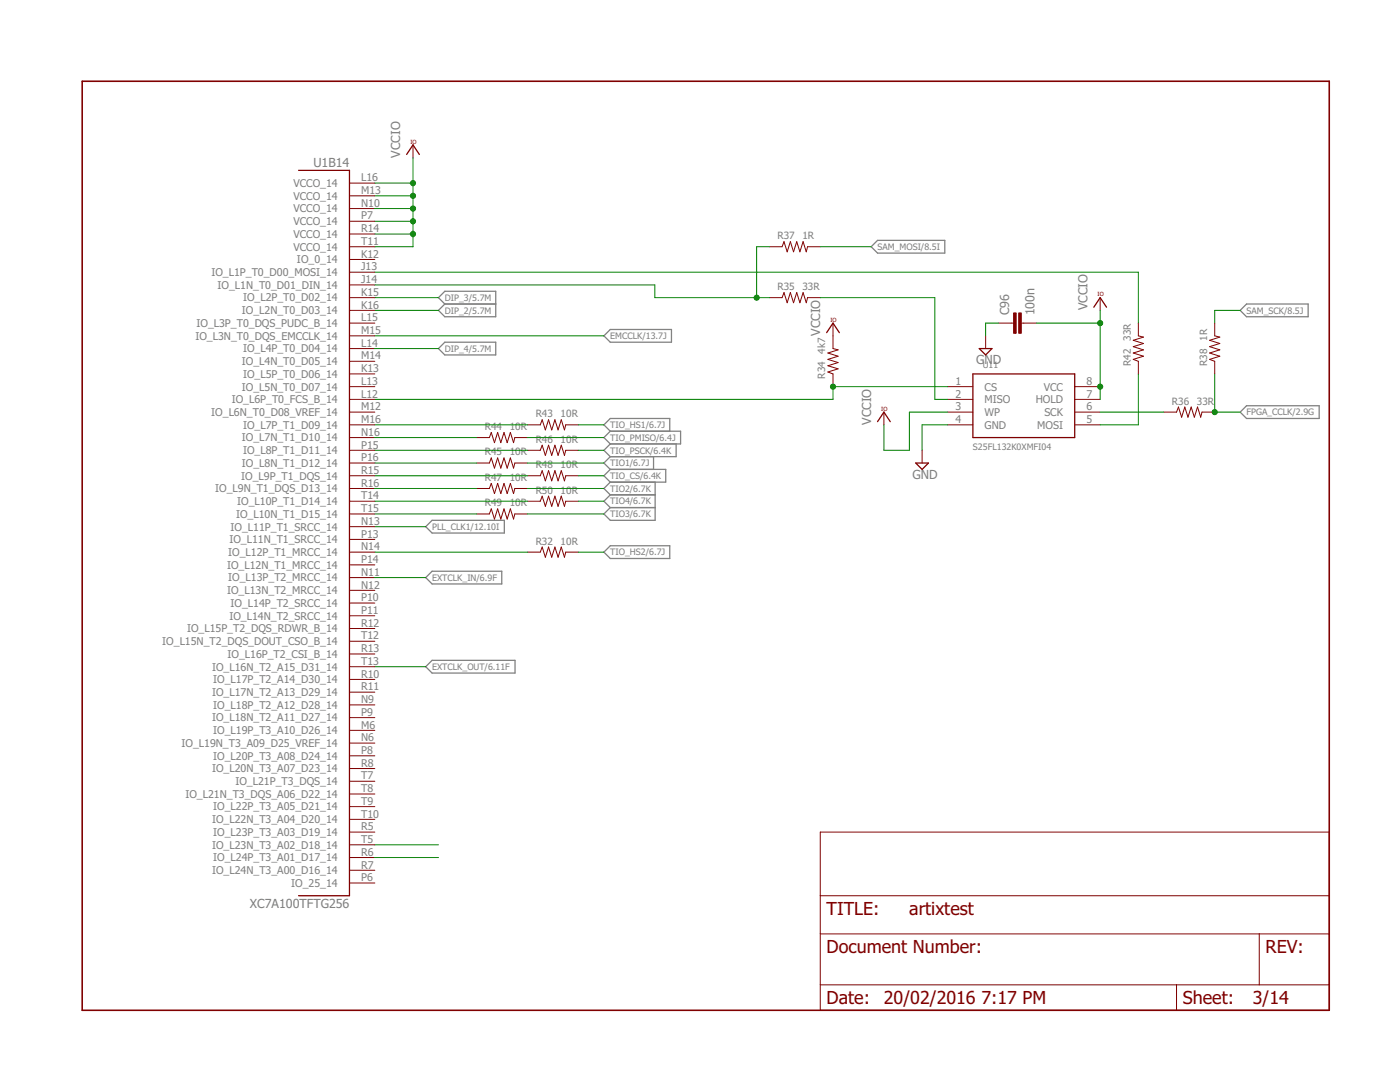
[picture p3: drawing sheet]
<svg xmlns="http://www.w3.org/2000/svg" width="279mm" height="216mm" viewBox="0 0 279 216" stroke-linecap="round" stroke-linejoin="round" font-family="sans-serif">
<g fill="none" stroke="#808080" stroke-width=".25">
<path d="M87.5 59.4l1.3-1.3h10.1v5.1h-10.1l-1.3-1.3 1.3-1.2zM173.9 49.2l1.2-1.2h13.5v2.5h-13.5zM87.5 69.6l1.3-1.3h10.1v2.5h-10.1zM88.8 60.7h10.1M120.5 67l1.3-1.3h12.2v2.6h-12.2zM247.5 61.9l1.3-1.2h12.3v2.5h-12.3zM121.8 86l-1.3-1.2 1.3-1.3h11.9v2.5M121.8 86h14v2.6h-14M121.8 86l-1.3 1.3 1.3 1.3M121.8 91.1l-1.3 1.3 1.3 1.3M121.8 93.7h11.1v2.5h-11.1M121.8 88.6l-1.3 1.3 1.3 1.2"/>
<path d="M121.8 96.2l-1.3 1.3 1.3 1.2M121.8 98.7h8.9M121.8 93.7l-1.3 1.2 1.3 1.3M121.8 98.7l-1.3 1.3 1.3 1.3M130.4 91.1v2.6M130.7 96.2v7.6h-8.9l-1.3-1.2 1.3-1.3M134.9 88.6v2.5h-13.1M247.5 82.2l1.3-1.2h14.5v2.5h-14.5zM85 115.3l1.2-1.3h13.9v2.5h-13.9zM86.2 103.8h14.4v2.6h-14.4l-1.2-1.3zM120.5 110.2l1.3-1.3h11.9v2.5h-11.9zM121.8 101.3h8.9"/>
<path d="M85 133l1.2-1.2h16.6v2.5h-16.6z"/>
</g>
<path d="M16.4 16.2h248.9v185.4h-248.9z" fill="none" stroke="#800000" stroke-width=".32"/>
<g fill="none" stroke="#800000" stroke-width=".2">
<path d="M69.7 36.5h5.1M69.7 39.1h5.1M82.4 28.9v2.6M69.7 41.6h5.1M69.7 44.2h5.1M69.7 46.7h5.1M69.7 49.2h5.1M69.7 51.8h5.1M69.7 54.3h5.1M69.7 56.9h5.1M69.7 59.4h5.1M153.5 49.2h2.6l.4-1 .6 2 .6-2 .7 2 .6-2 .6 2 .7-2 .6 2 .3-1h2.5"/>
<path d="M153.5 59.4h2.6l.4-1 .6 2 .6-2 .7 2 .6-2 .6 2 .7-2 .6 2 .3-1h2.5M219.6 59.4v2.5M69.7 61.9h5.1M69.7 64.5h5.1M69.7 67h5.1M69.7 69.6h5.1M69.7 72.1h5.1M69.7 74.6h5.1M69.7 77.2h5.1M69.7 79.7h5.1M166.2 64.5v5.1l1.1 .2-2.1 .6 2.1 .7-2.1 .6 2.1 .6-2.1 .7 2.1 .6-2.1 .6 1 .4v2.6M189.1 77.2h5.1"/>
<path d="M189.1 79.7h5.1M196.7 67v2.6M199.2 64.5h3.1M203.8 64.5h3.1M214.5 77.2h5.1M214.5 79.7h5.1M227.2 64.5v2.5l1 .3-2 .6 2 .6-2 .7 2 .6-2 .6 2 .7-2 .6 1 .4v2.5M242.4 64.5v2.5l1 .3-2 .6 2 .6-2 .7 2 .6-2 .6 2 .7-2 .6 1 .4v2.5M69.7 82.2h5.1M69.7 84.8h5.1M69.7 87.3h5.1M69.7 89.9h5.1"/>
<path d="M69.7 92.4h5.1M69.7 94.9h5.1M69.7 97.5h5.1M95.1 87.3h2.6l.3-1 .7 2 .6-2 .6 2 .7-2 .6 2 .7-2 .6 2 .2-1h2.6M95.1 92.4h2.6l.3-1 .7 2 .6-2 .6 2 .7-2 .6 2 .7-2 .6 2 .2-1h2.6M95.1 97.5h2.6l.3-1 .7 2 .6-2 .6 2 .7-2 .6 2 .7-2 .6 2 .2-1h2.6M105.3 84.8h2.5l.4-1 .6 2 .7-2 .6 2 .6-2 .7 2 .6-2 .6 2 .3-1h2.5M105.3 89.9h2.5l.4-1.1 .6 2.1 .7-2.1 .6 2.1 .6-2.1 .7 2.1 .6-2.1 .6 2.1 .3-1h2.5M105.3 94.9h2.5l.4-1 .6 2 .7-2 .6 2 .6-2 .7 2 .6-2 .6 2 .3-1h2.5M176.4 82.2v2.6M184 89.9v2.5M189.1 82.2h5.1"/>
<path d="M189.1 84.8h5.1M214.5 82.2h5.1M214.5 84.8h5.1M232.3 82.2h2.5l.4-1 .6 2 .7-2 .6 2 .6-2 .7 2 .6-2 .6 2 .3-1h2.5M69.7 100h5.1M69.7 102.6h5.1M69.7 105.1h5.1M69.7 107.6h5.1M69.7 110.2h5.1M69.7 112.7h5.1M69.7 115.3h5.1M69.7 117.8h5.1"/>
<path d="M95.1 102.6h2.6l.3-1.1 .7 2.1 .6-2.1 .6 2.1 .7-2.1 .6 2.1 .7-2.1 .6 2.1 .2-1h2.6M105.3 100h2.5l.4-1 .6 2 .7-2 .6 2 .6-2 .7 2 .6-2 .6 2 .3-1h2.5M105.3 110.2h2.5l.4-1 .6 2 .7-2 .6 2 .6-2 .7 2 .6-2 .6 2 .3-1h2.5M69.7 120.3h5.1M69.7 122.9h5.1M69.7 125.4h5.1M69.7 128h5.1M69.7 130.5h5.1M69.7 133h5.1M69.7 135.6h5.1M69.7 138.1h5.1M69.7 140.7h5.1"/>
<path d="M69.7 143.2h5.1M69.7 145.7h5.1M69.7 148.3h5.1M69.7 150.8h5.1M69.7 153.4h5.1M69.7 155.9h5.1M69.7 158.4h5.1M69.7 166h5.1M69.7 161h5.1M69.7 163.5h5.1M69.7 168.6h5.1M69.7 171.1h5.1"/>
<path d="M69.7 173.7h5.1M69.7 176.2h5.1M163.7 166h101.6v35.6h-101.6zM163.7 178.7h101.6M163.7 186.4h101.6M163.7 196.5h101.6M234.8 196.5v5.1M251.3 186.4v10.1"/>
</g>
<path d="M59.6 34h10.1v144.7h-10.1M81.2 30.8l1.2-1.9 1.3 1.9M165 66.4l1.2-1.9 1.3 1.9M194.2 74.6h20.3v12.7h-20.3zM195.4 69.6h2.6l-1.3 1.2zM218.3 61.3l1.3-1.9 1.2 1.9M175.1 84.1l1.3-1.9 1.3 1.9M182.8 92.4h2.5l-1.3 1.3z" fill="none" stroke="#800000" stroke-width=".25"/>
<g fill="#800000" stroke="#800000" stroke-width=".2">
<path d="M203.3 62.4h.5v4.1h-.5z"/>
<path d="M202.3 62.4h.5v4.1h-.5z"/>
</g>
<g fill="none" stroke="#008000" stroke-width=".2">
<path d="M74.8 36.5h7.6M74.8 39.1h7.6M82.4 31.5v17.7h-7.6M74.8 54.3h152.4v10.2M74.8 59.4h12.7M74.8 56.9h55.9v2.5h22.8M74.8 41.6h7.6M74.8 44.2h7.6M74.8 46.7h7.6M153.5 49.2h-2.5v10.2M163.7 59.4h22.9v20.3h2.5M163.7 49.2h10.2"/>
<path d="M74.8 61.9h12.7M74.8 69.6h12.7M74.8 67h45.7M189.1 77.2h-22.9v2.5h-91.4M199.2 64.5h-2.5v2.5M206.9 64.5h12.7M219.6 61.9v17.8M227.2 74.6v10.2h-7.6M242.4 74.6v7.6h5.1M247.5 61.9h-5.1v2.6M74.8 84.8h30.5M74.8 89.9h30.5"/>
<path d="M74.8 87.3h20.3M74.8 92.4h20.3M74.8 97.5h20.3M74.8 94.9h30.5M105.3 87.3h15.2M105.3 92.4h15.2M105.3 97.5h15.2M115.4 84.8h5.1M115.4 89.9h5.1M115.4 94.9h5.1M189.1 84.8h-5.1v5.1M189.1 82.2h-7.6v7.7h-5.1v-5.1"/>
<path d="M219.6 82.2h12.7M74.8 115.3h10.2M74.8 110.2h30.5M74.8 102.6h20.3M74.8 100h30.5M74.8 105.1h10.2M105.3 102.6h15.2M115.4 110.2h5.1M115.4 100h5.1M74.8 133h10.2M74.8 171.1h12.7M74.8 168.6h12.7"/>
</g>
<g fill="#008000" stroke="#008000" stroke-width=".2">
<circle cx="166.2" cy="77.2" r=".51"/>
<circle cx="82.4" cy="39.1" r=".51"/>
<circle cx="82.4" cy="41.6" r=".51"/>
<circle cx="82.4" cy="44.2" r=".51"/>
<circle cx="82.4" cy="46.7" r=".51"/>
<circle cx="82.4" cy="36.5" r=".51"/>
<circle cx="219.6" cy="77.2" r=".51"/>
<circle cx="219.6" cy="64.5" r=".51"/>
<circle cx="151" cy="59.4" r=".51"/>
<circle cx="242.4" cy="82.2" r=".51"/>
</g>
<g font-size="3.6" fill="#800000">
<text x="165" y="182.5">TITLE:</text>
<text x="181.5" y="182.5">artixtest</text>
<text x="165" y="190.2">Document Number:</text>
<text x="252.6" y="190.2">REV:</text>
<text x="165" y="200.3">Date:</text>
<text x="176.4" y="200.3">20/02/2016</text>
<text x="195.8" y="200.3">7:17 PM</text>
<text x="236.1" y="200.3">Sheet:</text>
<text x="250" y="200.3">3/14</text>
</g>
<g font-size="2.5" fill="#808080">
<text x="62.6" y="33.2">U1B14</text>
<text x="79.9" y="31.5" transform="rotate(-90 79.9 31.5)">VCCIO</text>
<text x="201.4" y="62.9" transform="rotate(-90 201.4 62.9)">C96</text>
<text x="206.5" y="62.9" transform="rotate(-90 206.5 62.9)">100n</text>
<text x="217" y="61.9" transform="rotate(-90 217 61.9)">VCCIO</text>
<text x="163.7" y="67" transform="rotate(-90 163.7 67)">VCCIO</text>
<text x="194.8" y="72.7">GND</text>
<text x="173.9" y="84.8" transform="rotate(-90 173.9 84.8)">VCCIO</text>
<text x="182.1" y="95.6">GND</text>
<text x="49.9" y="181.3">XC7A100TFTG256</text>
</g>
<g font-size="2.1" fill="#808080">
<text x="58.6" y="37.3">VCCO_14</text>
<text x="58.6" y="39.8">VCCO_14</text>
<text x="72.1" y="36.2">L16</text>
<text x="72.1" y="38.7">M13</text>
<text x="72.1" y="41.3">N10</text>
<text x="58.6" y="42.4">VCCO_14</text>
<text x="58.6" y="44.9">VCCO_14</text>
<text x="58.6" y="47.5">VCCO_14</text>
<text x="72.1" y="43.8">P7</text>
<text x="72.1" y="46.3">R14</text>
<text x="58.6" y="50">VCCO_14</text>
<text x="59.3" y="52.5">IO_0_14</text>
<text x="72.1" y="48.9">T11</text>
<text x="72.1" y="51.4">K12</text>
<text x="72.1" y="54">J13</text>
<text x="42.2" y="55.1">IO_L1P_T0_D00_MOSI_14</text>
<text x="43.4" y="57.6">IO_L1N_T0_D01_DIN_14</text>
<text x="72.1" y="56.5">J14</text>
<text x="72.1" y="59">K15</text>
<text x="39.2" y="65.2">IO_L3P_T0_DQS_PUDC_B_14</text>
<text x="48.3" y="62.7">IO_L2N_T0_D03_14</text>
<text x="48.5" y="60.1">IO_L2P_T0_D02_14</text>
<text x="72.1" y="61.6">K16</text>
<text x="72.1" y="64.1">L15</text>
<text x="39" y="67.8">IO_L3N_T0_DQS_EMCCLK_14</text>
<text x="48.5" y="70.3">IO_L4P_T0_D04_14</text>
<text x="72.1" y="66.6">M15</text>
<text x="72.1" y="69.2">L14</text>
<text x="72.1" y="71.7">M14</text>
<text x="48.3" y="72.8">IO_L4N_T0_D05_14</text>
<text x="48.3" y="77.9">IO_L5N_T0_D07_14</text>
<text x="48.5" y="75.4">IO_L5P_T0_D06_14</text>
<text x="72.1" y="74.3">K13</text>
<text x="72.1" y="76.8">L13</text>
<text x="190.7" y="76.8">1</text>
<text x="196.5" y="77.9">CS</text>
<text x="208.3" y="77.9">VCC</text>
<text x="216.8" y="76.8">8</text>
<text x="42.2" y="83">IO_L6N_T0_D08_VREF_14</text>
<text x="46.3" y="80.5">IO_L6P_T0_FCS_B_14</text>
<text x="72.1" y="79.3">L12</text>
<text x="72.1" y="81.9">M12</text>
<text x="190.7" y="79.3">2</text>
<text x="190.7" y="81.9">3</text>
<text x="196.5" y="80.5">MISO</text>
<text x="196.5" y="83">WP</text>
<text x="206.7" y="80.5">HOLD</text>
<text x="208.4" y="83">SCK</text>
<text x="216.8" y="79.3">7</text>
<text x="216.8" y="81.9">6</text>
<text x="48.3" y="88.1">IO_L7N_T1_D10_14</text>
<text x="48.5" y="85.5">IO_L7P_T1_D09_14</text>
<text x="72.1" y="84.4">M16</text>
<text x="72.1" y="87">N16</text>
<text x="72.1" y="89.5">P15</text>
<text x="190.7" y="84.4">4</text>
<text x="196.5" y="85.5">GND</text>
<text x="207" y="85.5">MOSI</text>
<text x="216.8" y="84.4">5</text>
<text x="48.1" y="95.7">IO_L9P_T1_DQS_14</text>
<text x="48.3" y="93.2">IO_L8N_T1_D12_14</text>
<text x="48.5" y="90.6">IO_L8P_T1_D11_14</text>
<text x="72.1" y="92">P16</text>
<text x="72.1" y="94.6">R15</text>
<text x="43" y="98.2">IO_L9N_T1_DQS_D13_14</text>
<text x="47.3" y="100.8">IO_L10P_T1_D14_14</text>
<text x="72.1" y="97.1">R16</text>
<text x="72.1" y="99.7">T14</text>
<text x="46" y="105.9">IO_L11P_T1_SRCC_14</text>
<text x="47.1" y="103.3">IO_L10N_T1_D15_14</text>
<text x="72.1" y="102.2">T15</text>
<text x="72.1" y="104.7">N13</text>
<text x="72.1" y="107.3">P13</text>
<text x="45.3" y="113.5">IO_L12N_T1_MRCC_14</text>
<text x="45.6" y="110.9">IO_L12P_T1_MRCC_14</text>
<text x="45.8" y="108.4">IO_L11N_T1_SRCC_14</text>
<text x="72.1" y="109.8">N14</text>
<text x="72.1" y="112.4">P14</text>
<text x="45.3" y="118.6">IO_L13N_T2_MRCC_14</text>
<text x="45.6" y="116">IO_L13P_T2_MRCC_14</text>
<text x="72.1" y="114.9">N11</text>
<text x="72.1" y="117.4">N12</text>
<text x="72.1" y="120">P10</text>
<text x="45.8" y="123.6">IO_L14N_T2_SRCC_14</text>
<text x="46" y="121.1">IO_L14P_T2_SRCC_14</text>
<text x="72.1" y="122.5">P11</text>
<text x="72.1" y="125.1">R12</text>
<text x="32.4" y="128.7">IO_L15N_T2_DQS_DOUT_CSO_B_14</text>
<text x="37.3" y="126.2">IO_L15P_T2_DQS_RDWR_B_14</text>
<text x="45.4" y="131.3">IO_L16P_T2_CSI_B_14</text>
<text x="72.1" y="127.6">T12</text>
<text x="72.1" y="130.1">R13</text>
<text x="42.3" y="133.8">IO_L16N_T2_A15_D31_14</text>
<text x="42.5" y="136.3">IO_L17P_T2_A14_D30_14</text>
<text x="72.1" y="132.7">T13</text>
<text x="72.1" y="135.2">R10</text>
<text x="72.1" y="137.8">R11</text>
<text x="42.3" y="138.9">IO_L17N_T2_A13_D29_14</text>
<text x="42.3" y="143.9">IO_L18N_T2_A11_D27_14</text>
<text x="42.5" y="141.4">IO_L18P_T2_A12_D28_14</text>
<text x="72.1" y="140.3">N9</text>
<text x="72.1" y="142.8">P9</text>
<text x="36.2" y="149">IO_L19N_T3_A09_D25_VREF_14</text>
<text x="42.5" y="146.5">IO_L19P_T3_A10_D26_14</text>
<text x="72.1" y="145.4">M6</text>
<text x="72.1" y="147.9">N6</text>
<text x="42.3" y="154.1">IO_L20N_T3_A07_D23_14</text>
<text x="42.5" y="151.6">IO_L20P_T3_A08_D24_14</text>
<text x="72.1" y="150.4">P8</text>
<text x="72.1" y="153">R8</text>
<text x="72.1" y="155.5">T7</text>
<text x="37" y="159.2">IO_L21N_T3_DQS_A06_D22_14</text>
<text x="42.5" y="161.7">IO_L22P_T3_A05_D21_14</text>
<text x="47" y="156.6">IO_L21P_T3_DQS_14</text>
<text x="72.1" y="158.1">T8</text>
<text x="72.1" y="160.6">T9</text>
<text x="42.3" y="164.3">IO_L22N_T3_A04_D20_14</text>
<text x="42.5" y="166.8">IO_L23P_T3_A03_D19_14</text>
<text x="72.1" y="163.1">T10</text>
<text x="72.1" y="165.7">R5</text>
<text x="42.3" y="169.3">IO_L23N_T3_A02_D18_14</text>
<text x="42.5" y="171.9">IO_L24P_T3_A01_D17_14</text>
<text x="72.1" y="168.2">T5</text>
<text x="72.1" y="170.8">R6</text>
<text x="72.1" y="173.3">R7</text>
<text x="42.3" y="174.4">IO_L24N_T3_A00_D16_14</text>
<text x="58.1" y="177">IO_25_14</text>
<text x="72.1" y="175.8">P6</text>
</g>
<g font-size="2" fill="#808080">
<text x="155.2" y="47.7">R37</text>
<text x="160.1" y="47.7">1R</text>
<text x="155.2" y="57.9">R35</text>
<text x="160.1" y="57.9">33R</text>
<text x="164.7" y="70.6" transform="rotate(-90 164.7 70.6)">4k7</text>
<text x="225.7" y="68" transform="rotate(-90 225.7 68)">33R</text>
<text x="240.9" y="68" transform="rotate(-90 240.9 68)">1R</text>
<text x="164.7" y="75.5" transform="rotate(-90 164.7 75.5)">R34</text>
<text x="225.7" y="73" transform="rotate(-90 225.7 73)">R42</text>
<text x="240.9" y="73" transform="rotate(-90 240.9 73)">R38</text>
<text x="106.9" y="83.3">R43</text>
<text x="111.9" y="83.3">10R</text>
<text x="233.9" y="80.7">R36</text>
<text x="238.9" y="80.7">33R</text>
<text x="96.8" y="85.8">R44</text>
<text x="101.7" y="85.8">10R</text>
<text x="106.9" y="88.3">R46</text>
<text x="111.9" y="88.3">10R</text>
<text x="96.8" y="90.9">R45</text>
<text x="96.8" y="96">R47</text>
<text x="101.7" y="90.9">10R</text>
<text x="101.7" y="96">10R</text>
<text x="106.9" y="93.4">R48</text>
<text x="111.9" y="93.4">10R</text>
<text x="96.8" y="101">R49</text>
<text x="101.7" y="101">10R</text>
<text x="106.9" y="98.5">R50</text>
<text x="111.9" y="98.5">10R</text>
<text x="106.9" y="108.7">R32</text>
<text x="111.9" y="108.7">10R</text>
</g>
<g font-size="1.8" fill="#808080">
<text x="175.1" y="49.9">SAM_MOSI/8.5I</text>
<text x="88.8" y="60">DIP_3/5.7M</text>
<text x="88.8" y="62.6">DIP_2/5.7M</text>
<text x="248.8" y="62.6">SAM_SCK/8.5J</text>
<text x="88.8" y="70.2">DIP_4/5.7M</text>
<text x="121.8" y="67.6">EMCCLK/13.7J</text>
<text x="196.1" y="73.4">U11</text>
<text x="248.8" y="82.9">FPGA_CCLK/2.9G</text>
<text x="121.8" y="85.4">TIO_HS1/6.7J</text>
<text x="121.8" y="88">TIO_PMISO/6.4J</text>
<text x="194.2" y="89.9">S25FL132K0XMFI04</text>
<text x="121.8" y="93">TIO1/6.7J</text>
<text x="121.8" y="90.5">TIO_PSCK/6.4K</text>
<text x="121.8" y="95.6">TIO_CS/6.4K</text>
<text x="121.8" y="98.1">TIO2/6.7K</text>
<text x="121.8" y="100.7">TIO4/6.7K</text>
<text x="86.2" y="105.7">PLL_CLK1/12.10I</text>
<text x="121.8" y="103.2">TIO3/6.7K</text>
<text x="121.8" y="110.8">TIO_HS2/6.7J</text>
<text x="86.2" y="115.9">EXTCLK_IN/6.9F</text>
<text x="86.2" y="133.7">EXTCLK_OUT/6.11F</text>
</g>
<g font-size="1.1" fill="#800000">
<text x="81.9" y="28.7">IO</text>
<text x="219.1" y="59.1">IO</text>
<text x="165.7" y="64.2">IO</text>
<text x="175.9" y="82">IO</text>
</g>
</svg>
